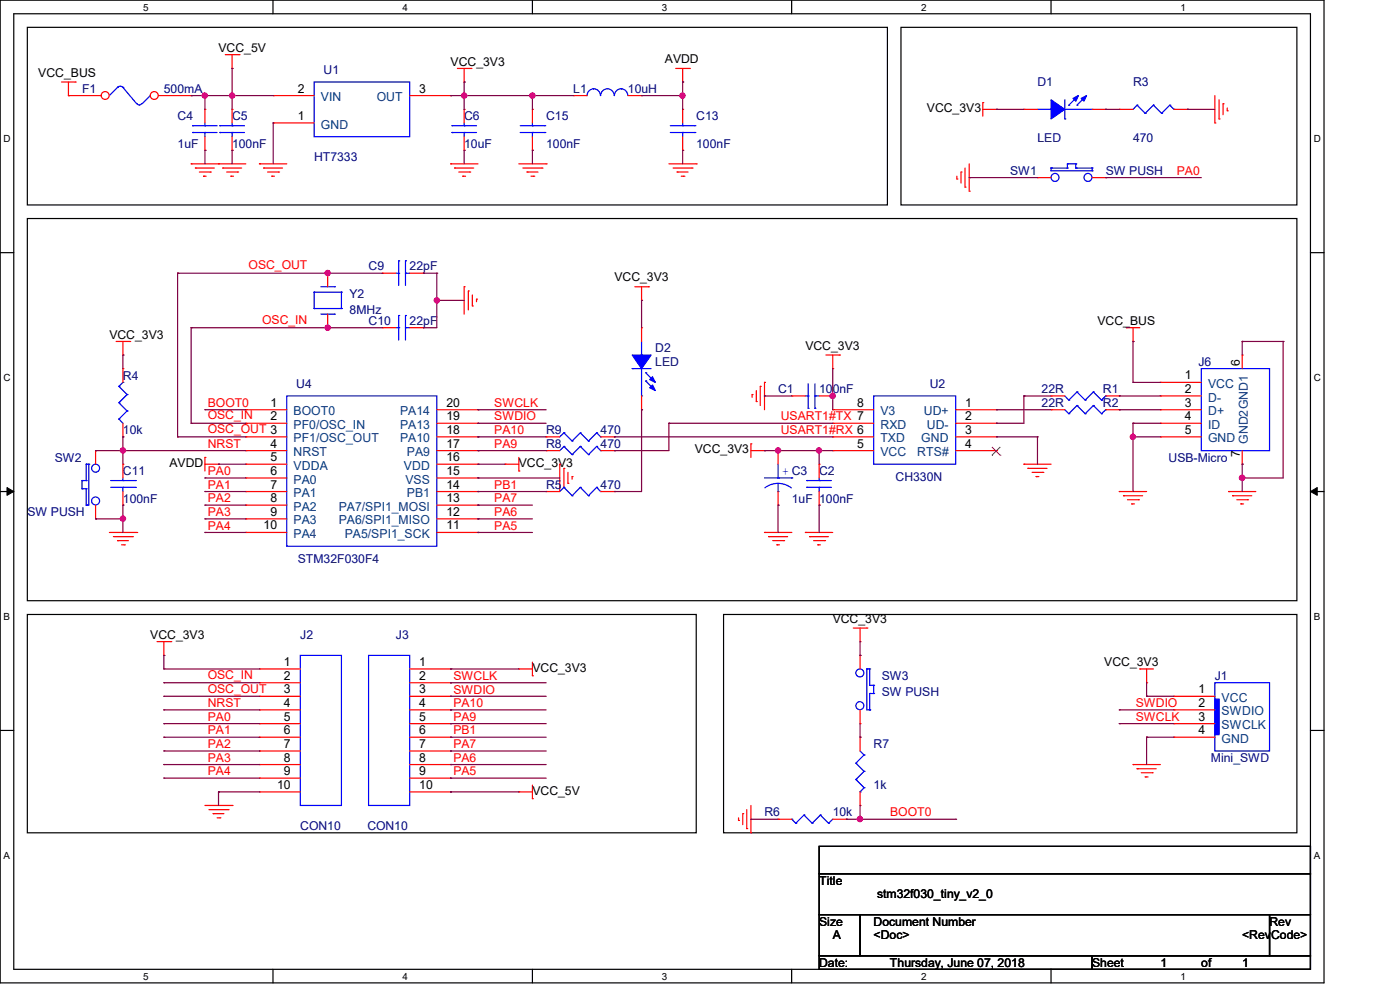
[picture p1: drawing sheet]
<svg xmlns="http://www.w3.org/2000/svg" width="297mm" height="210mm" viewBox="0 0 297 210" stroke-linecap="round" stroke-linejoin="round" font-family="sans-serif">
<path d="M0 0h280.9v208.5h-280.9zM2.9 2.9h275.1v202.7h-275.1z" fill="none" stroke="#000" stroke-width=".25"/>
<g fill="#fff">
<path d="M30.4 .3h1.1v2.4h-1.1z"/>
<path d="M30.4 205.9h1.1v2.3h-1.1z"/>
</g>
<path d="M57.9 0v2.9M57.9 205.6v2.9" fill="none" stroke="#000" stroke-width=".25"/>
<g fill="#fff">
<path d="M85.4 .3h1.1v2.4h-1.1z"/>
<path d="M85.4 205.9h1.1v2.3h-1.1z"/>
</g>
<path d="M112.9 0v2.9M112.9 205.6v2.9" fill="none" stroke="#000" stroke-width=".25"/>
<g fill="#fff">
<path d="M140.4 .3h1.2v2.4h-1.2z"/>
<path d="M140.4 205.9h1.2v2.3h-1.2z"/>
</g>
<path d="M167.9 0v2.9M167.9 205.6v2.9" fill="none" stroke="#000" stroke-width=".25"/>
<g fill="#fff">
<path d="M195.4 .3h1.2v2.4h-1.2z"/>
<path d="M195.4 205.9h1.2v2.3h-1.2z"/>
</g>
<path d="M223 0v2.9M223 205.6v2.9" fill="none" stroke="#000" stroke-width=".25"/>
<g fill="#fff">
<path d="M250.4 .3h1.2v2.4h-1.2z"/>
<path d="M250.4 205.9h1.2v2.3h-1.2z"/>
<path d="M.8 28.2h1.4v2.4h-1.4z"/>
<path d="M278.7 28.2h1.5v2.4h-1.5z"/>
<path d="M.8 78.9h1.4v2.3h-1.4z"/>
<path d="M278.7 78.9h1.5v2.3h-1.5z"/>
</g>
<path d="M0 53.6h2.9M278 53.6h2.9" fill="none" stroke="#000" stroke-width=".25"/>
<g fill="#fff">
<path d="M.8 129.6h1.3v2.3h-1.3z"/>
<path d="M278.7 129.6h1.4v2.3h-1.4z"/>
</g>
<path d="M0 104.3h2.9M278 104.3h2.9" fill="none" stroke="#000" stroke-width=".25"/>
<path d="M1.5 103.4l1.4 .9-1.4 .8zM278 104.3l1.4-.9v1.7z" fill="#000" stroke="#000" stroke-width=".21"/>
<g fill="#fff">
<path d="M.8 180.3h1.3v2.3h-1.3z"/>
<path d="M278.7 180.3h1.4v2.3h-1.4z"/>
</g>
<g fill="none" stroke="#000" stroke-width=".25">
<path d="M5.8 5.8h182.5v37.7h-182.5zM191.1 5.8h84v37.7h-84zM5.8 46.4h269.3v81h-269.3zM5.8 130.3h141.9v46.4h-141.9zM153.5 130.3h121.6v46.4h-121.6zM0 154.9h2.9M278 154.9h2.9M173.8 179.5h104.2v5.8h-104.2zM173.8 185.3h104.2v8.7h-104.2zM173.8 194h8.7v8.7h-8.7zM182.5 194h86.8v8.7h-86.8zM269.3 194h8.7v8.7h-8.7z"/>
<path d="M173.8 202.7h57.9v2.9h-57.9zM231.7 202.7h46.3v2.9h-46.3z"/>
</g>
<g fill="none" stroke="#f00" stroke-width=".25">
<path d="M13 17.4h3M14.5 17.4v2.9M16 17.4h.1M47.8 11.6h2.9M49.2 14.5h.1M49.2 11.6v2.9M50.7 11.6h.1M97 14.5h2.9M98.5 17.4h.1M98.5 14.5v2.9M99.9 14.5h.1M143.3 14.5h3"/>
<path d="M144.8 17.4h.1M144.8 14.5v2.9M146.3 14.5h.1M14.5 20.3h.1M40.6 34.8h.1M40.6 34.8h11.6M41.4 35.6h.1M41.4 35.6h4.1M42.3 36.5h2.3M43.2 37.4h.1M43.2 37.4h.5M43.5 23.2h.1"/>
<path d="M43.5 31.9h.1M43.5 23.2v2.9M43.5 29v2.9M44.6 36.5h.1M46.4 34.8h.1M47.2 35.6h.1M47.2 35.6h4.1M48.1 36.5h2.3M49 37.4h.1M49 37.4h.5M50.4 36.5h.1M55 34.8h.1"/>
<path d="M55 34.8h5.8M55.9 35.6h.1M55.9 35.6h4M56.8 36.5h2.3M57.7 37.4h.1M57.7 37.4h.5M59.1 36.5h.1M95.6 34.8h.1M95.6 34.8h5.8M96.4 35.6h.1M96.4 35.6h4.1M97.3 36.5h2.4"/>
<path d="M98.2 37.4h.1M98.2 37.4h.6M98.5 23.2h.1M98.5 31.9h.1M98.5 23.2v2.9M98.5 29v2.9M99.7 36.5h.1M110.1 34.8h5.8M110.9 35.6h4.1M111.8 36.5h.1M111.8 36.5h2.3M112.6 37.4h.6"/>
<path d="M113.2 37.4h.1M115 35.6h.1M115.9 34.8h.1M121.6 20.3h.1M121.6 20.3h2.9M133.2 20.3h2.9M136.1 20.3h.1M141.9 34.8h5.8M142.8 35.6h4M143.6 36.5h.1M143.6 36.5h2.4M144.5 37.4h.6"/>
<path d="M144.8 23.2h.1M144.8 31.9h.1M144.8 23.2v2.9M144.8 29v2.9M145.1 37.4h.1M146.8 35.6h.1M147.7 34.8h.1M203 38h.1M203 37.4v.6M203.9 36.5h.1M203.9 36.5v2.3M204.7 39.7h.1"/>
<path d="M204.7 35.6v4.1M205.6 34.8v5.8M208.5 21.8h.1M208.5 23.2h2.9M208.5 21.8v2.8M211.4 23.2h.1M217.2 23.2h.1M217.2 23.2h2.9M231.7 23.2h2.9M234.6 23.2h.1M237.4 23.2h.1M237.4 23.2h3"/>
<path d="M249 23.2h2.9M251.9 23.2h.1M257.7 26.1h.1M257.7 20.3v5.8M258.6 25.2h.1M258.6 21.2v4M259.5 22h.1M259.5 22v2.3M260.3 23.5h.1M260.3 22.9v.6M81.1 58h.1M81.1 58h2.9"/>
<path d="M86.9 58h2.9M89.8 58h.1M205.6 40.6h.1M24.6 72.4h2.9M26.1 75.3h.1M26.1 72.4v2.9M27.5 72.4h.1M81.1 69.5h.1M81.1 69.5h2.9M86.9 69.5h2.9M89.8 69.5h.1M98.5 60.8h.1"/>
<path d="M98.5 60.8v5.8M99.4 61.7h.1M99.4 61.7v4M100.2 64.9h.1M100.2 62.6v2.3M101.1 63.5h.1M101.1 63.5v.5M134.7 60.8h2.9M136.1 63.7h.1M136.1 60.8v2.9M137.6 60.8h.1M175.2 75.3h2.9"/>
<path d="M176.7 78.2h.1M176.7 75.3v2.9M178.1 75.3h.1M238.9 69.5h.1M238.9 69.5h2.9M240.4 72.4h.1M240.4 69.5v2.9M263.5 75.3h.1M263.5 75.3v2.9M20.3 95.6h.1M20.3 95.6v2.9M26.1 98.5h.1"/>
<path d="M26.1 98.5v2.9M43.5 97h.1M43.5 98.5h2.9M43.5 97v2.9M46.4 98.5h.1M107.1 98.5h.1M107.1 98.5h3M110.1 99.9h.1M110.1 97v2.9M115.9 95.6h.1M115.9 95.6h2.8M118.7 98.5h.1"/>
<path d="M118.7 98.5v5.8h-2.8M119.6 99.4h.1M119.6 99.4v4M127.4 95.6h2.9M130.3 95.6h.1M159.3 94.1h.1M159.3 94.1v2.9M159.3 95.6h2.9M159.6 83.7h.1M159.6 83.7v.6M160.4 85.2h.1M160.4 82.8v2.4"/>
<path d="M161.3 82h.1M161.3 82v4M162.2 81.1h.1M162.2 95.6h.1M162.2 81.1v5.8M165.1 95.6h.1M165.1 95.6v2.9M173.8 98.5h.1M173.8 98.5v2.9M176.7 95.6h.1M176.7 92.7h.1M176.7 89.8h.1"/>
<path d="M176.7 86.9h.1M176.7 95.6h8.6M176.7 86.9h8.6M176.7 92.7h8.6M176.7 89.8h8.6M202.7 95.6h8.7M202.7 86.9h8.7M202.7 92.7h8.7M202.7 89.8h8.7M211.4 86.9h.1M211.4 89.8h.1M211.4 92.7h.1"/>
<path d="M211.4 95.6h.1M217.2 98.5h.1M217.2 98.5h5.8M218.1 99.4h.1M218.1 99.4h4M223 86.9h.1M223 84h.1M223 86.9h2.9M223 84h2.9M234.6 86.9h2.8M234.6 84h2.8M237.4 86.9h.1"/>
<path d="M237.4 84h.1M246.2 81.1h.1M246.2 84h.1M246.2 86.9h.1M246.2 92.7h.1M246.2 89.8h.1M246.2 86.9h8.6M246.2 81.1h8.6M246.2 84h8.6M246.2 92.7h8.6M246.2 89.8h8.6M263.5 98.5h.1"/>
<path d="M263.5 95.6v2.9M20.3 110.1h.1M20.3 107.1v3M23.2 112.9h5.8M24 113.8h4.1M24.9 114.7h.1M24.9 114.7h2.4M25.8 115.6h.6M26.1 107.1h.1M26.1 104.3v2.8M26.4 115.6h.1M28.1 113.8h.1"/>
<path d="M29 112.9h.1M115.9 104.3h.1M120.5 102.5h.1M120.5 100.2v2.3M121.4 101.1h.1M121.4 101.1v.5M127.4 104.3h2.9M130.3 104.3h.1M162.2 112.9h.1M162.2 112.9h5.8M163.1 113.8h.1M163.1 113.8h4"/>
<path d="M163.9 114.7h2.3M164.8 115.6h.1M164.8 115.6h.6M165.1 107.1h.1M165.1 104.3v2.8M166.2 114.7h.1M170.9 112.9h.1M170.9 112.9h5.8M171.7 113.8h.1M171.7 113.8h4.1M172.6 114.7h2.3M173.5 115.6h.1"/>
<path d="M173.5 115.6h.5M173.8 107.1h.1M173.8 104.3v2.8M174.9 114.7h.1M218.9 100.2h2.3M219.8 101.1h.1M219.8 101.1h.6M221.2 100.2h.1M237.4 104.3h.1M237.4 104.3h5.8M238.3 105.2h.1M238.3 105.2h4.1"/>
<path d="M239.2 106h2.3M240.1 106.9h.1M240.1 106.9h.6M241.5 106h.1M260.6 104.3h.1M260.6 104.3h5.8M261.5 105.2h.1M261.5 105.2h4.1M262.4 106h2.3M263.2 106.9h.1M263.2 106.9h.6M264.7 106h.1"/>
<path d="M33.3 136.1h2.9M34.8 139h.1M34.8 136.1v2.9M36.2 136.1h.1M181 133.2h2.9M182.5 136.1h.1M182.5 139h.1M182.5 133.2v2.9M182.5 139v2.9M183.9 133.2h.1M110.1 141.9h.1M110.1 141.9h2.8"/>
<path d="M112.9 143.3h.1M112.9 140.5v2.8M182.5 153.5h.1M182.5 156.4h.1M182.5 150.6v2.9M182.5 156.4v2.9M241.8 141.9h.1M241.8 141.9h2.9M243.2 144.8h.1M243.2 141.9v2.9M43.5 170.9h5.7M44.3 171.7h4.1"/>
<path d="M45.2 172.6h.1M45.2 172.6h2.3M46.1 173.5h.6M46.7 173.5h.1M48.4 171.7h.1M49.2 170.9h.1M110.1 168h.1M110.1 168h2.8M112.9 169.4h.1M112.9 166.5v2.9M156.7 174h.1M156.7 173.5v.5"/>
<path d="M157.6 172.6h.1M157.6 172.6v2.3M158.4 175.8h.1M158.4 171.7v4.1M159.3 176.7h.1M159.3 170.9v5.8M165.1 173.8h.1M165.1 173.8h2.9M176.7 173.8h2.8M179.5 173.8h.1M182.5 170.9h.1M182.5 168v2.9"/>
<path d="M240.4 162.2h.1M240.4 162.2h5.8M241.2 163.1h.1M241.2 163.1h4.1M242.1 163.9h2.3M243 164.8h.1M243 164.8h.5M244.4 163.9h.1"/>
</g>
<g fill="none" stroke="#00f" stroke-width=".25">
<path d="M24.9 18.5a.84 .84 0 0 1 1.2 0M24.9 18.5h.1M24.9 18.5l-1.7 1.8M26.1 18.5h.1M26.1 18.5l2.9 3.5M30 22l-.5 .3-.4-.3M31.9 20.3h.1M31.9 20.3l-1.8 1.7M40.9 28.1h.1M40.9 26.7h.1M40.9 28.1h5.2M40.9 26.7h5.2"/>
<path d="M43.5 26.7h.1M43.5 28.1h.1M43.5 26.1v.6M43.5 28.1v.9M95.9 28.1h.1M95.9 26.7h.1M95.9 28.1h5.2M95.9 26.7h5.2M98.5 26.7h.1M98.5 28.1h.1M98.5 26.1v.6M98.5 28.1v.9"/>
<path d="M124.5 20.3a1.43 1.43 0 0 1 1.5-1.5 1.43 1.43 0 0 1 1.4 1.5M127.4 20.3a1.44 1.44 0 0 1 1.5-1.5 1.44 1.44 0 0 1 1.4 1.5M130.3 20.3a1.43 1.43 0 0 1 1.5-1.5 1.43 1.43 0 0 1 1.4 1.5M142.2 28.1h5.2M142.2 26.7h5.2M144.8 26.7h.1M144.8 28.1h.1M144.8 26.1v.6M144.8 28.1v.9M147.4 28.1h.1M147.4 26.7h.1M220.1 23.2h2.9"/>
<path d="M223 23.2h.1M225.9 25.2h.1M225.9 21.2v4M225.9 23.2h5.8M226.7 22.3h.1M228.5 22.3h.1M228.5 20.6l-1.8 1.7M230.2 20.6l-1.7 1.7M231.7 23.2h.1M241.2 22.3h.1M241.2 22.3l-.8 .9M241.2 22.3l1.8 1.7"/>
<path d="M243 24h.1M244.7 22.3h.1M244.7 22.3l-1.7 1.7M244.7 22.3l1.7 1.7M246.4 24h.1M248.2 22.3h.1M248.2 22.3l-1.8 1.7M248.2 22.3l.8 .9M249 23.2h.1M84 58h.6M84.6 58h.1M84.6 55.3h.1"/>
<path d="M84.6 55.3v5.2M86 55.3h.1M86 58h.1M86 55.3v5.2M86 58h.9M84 69.5h.6M84.6 69.5h.1M84.6 66.9h.1M84.6 66.9v5.2M86 66.9h.1M86 69.5h.1M86 69.5h.9"/>
<path d="M86 66.9v5.2M254.8 78.2h14.5v17.4h-14.5zM18.3 98.5h.1M18.3 98.5h.5M18.3 98.5v3.4M18.8 98.5h.1M18.8 98.5v8.6h-.5M119.6 94.7h.1M119.6 94.7l-.9 .9M119.6 94.7l1.8 1.7M121.4 96.4h.1M123.1 94.7h.1"/>
<path d="M123.1 94.7l-1.7 1.7M123.1 94.7l1.7 1.7M124.8 96.4h.1M126.6 94.7h.1M126.6 94.7l-1.8 1.7M126.6 94.7l.8 .9M127.4 95.6h.1M165.1 98.5v2.9M185.3 84h17.4v14.5h-17.4zM225.9 86.9l.8 .9M225.9 84l.8 .9M226.7 87.8h.1"/>
<path d="M226.7 84.9h.1M228.5 86h.1M228.5 83.1h.1M228.5 86l-1.8 1.8M228.5 86l1.7 1.8M228.5 83.1l-1.8 1.8M228.5 83.1l1.7 1.8M230.2 87.8h.1M230.2 84.9h.1M231.9 86h.1M231.9 83.1h.1M231.9 86l-1.7 1.8"/>
<path d="M231.9 86l1.8 1.8M231.9 83.1l-1.7 1.8M231.9 83.1l1.8 1.8M233.7 87.8h.1M233.7 84.9h.1M234.6 86.9h.1M234.6 84h.1M234.6 86.9l-.9 .9M234.6 84l-.9 .9M17.4 101.9h.1M17.4 103.7h.1M17.4 101.9h.9"/>
<path d="M17.4 101.9v1.8M17.4 103.7h.9M18.3 101.9h.1M18.3 103.7h.1M18.3 107.1h.1M18.3 103.7v3.4M23.5 101.9h5.2M23.5 103.4h5.2M26.1 101.9h.1M26.1 103.4h.1M26.1 101.4v.5M26.1 103.4v.9"/>
<path d="M28.7 103.4h.1M28.7 101.9h.1M119.6 103.4h.1M119.6 103.4l-.9 .9M119.6 103.4l1.8 1.8M121.4 105.2h.1M123.1 103.4h.1M123.1 103.4l-1.7 1.8M123.1 103.4l1.7 1.8M124.8 105.2h.1M126.6 103.4h.1M126.6 103.4l-1.8 1.8"/>
<path d="M126.6 103.4l.8 .9M127.4 104.3h.1M162.2 101.4h5.8M165.1 104.3h.1M165.1 101.4h.1M165.1 102.5l1.5 .3 1.3 .7M165.1 102.5l-1.5 .3-1.3 .7M165.1 102.5v1.8M168 101.4h.1M171.2 103.4h.1M171.2 101.9h.1M171.2 101.9h5.2"/>
<path d="M171.2 103.4h5.2M173.8 101.9h.1M173.8 103.4h.1M173.8 101.4v.5M173.8 103.4v.9M182.5 159.3l.8 .8M183.9 141.9h.1M183.9 141.9v8.7h.6M183.9 141.9h.6M184.5 141.9h.1M184.5 145.4h.1M184.5 147.1h.1"/>
<path d="M184.5 150.6h.1M184.5 141.9v3.5M184.5 147.1v3.5M184.5 145.4h.8M184.5 147.1h.8M185.3 145.4h.1M185.3 147.1h.1M185.3 145.4v1.7M168 173.8h.1M168 173.8l.8 .8M168.8 174.6h.1M170.6 172.9h.1"/>
<path d="M170.6 172.9l-1.8 1.7M170.6 172.9l1.7 1.7M172.3 174.6h.1M174 172.9h.1M174 172.9l-1.7 1.7M174 172.9l1.8 1.7M175.8 174.6h.1M176.7 173.8l-.9 .8M181.6 161.9h.1M181.6 165.4h.1M181.6 161.9l1.7 1.7M181.6 165.4l1.7 1.7"/>
<path d="M182.5 168h.1M183.3 160.1h.1M183.3 163.6h.1M183.3 167.1h.1M183.3 160.1l-1.7 1.8M183.3 163.6l-1.7 1.8M183.3 167.1l-.8 .9"/>
<circle cx="20.3" cy="99.3" r=".85"/>
<circle cx="20.3" cy="106.3" r=".85"/>
<circle cx="182.4" cy="142.7" r=".85"/>
<circle cx="182.4" cy="149.7" r=".85"/>
</g>
<g fill="#00f" stroke="#00f" stroke-width=".25">
<path d="M223 21.2l2.9 2-2.9 2z" fill-rule="evenodd"/>
<path d="M229.4 20.9l1.1-.6-.5 1.2z" fill-rule="evenodd"/>
<path d="M227.6 20.9l1.2-.6-.6 1.2z" fill-rule="evenodd"/>
</g>
<path d="M210.4 96.6h.1M210.4 94.8l1.8 1.8M212.2 96.6h.1M212.2 94.8l-1.8 1.8" fill="none" stroke="#804000" stroke-width=".21"/>
<circle cx="22.3" cy="20.3" r=".84" fill="#fff" stroke="#f00" stroke-width=".25"/>
<path d="M14.5 20.3h.1M14.5 20.3h7" fill="none" stroke="#f00" stroke-width=".25"/>
<circle cx="32.7" cy="20.3" r=".84" fill="#fff" stroke="#f00" stroke-width=".25"/>
<g fill="none" stroke="#f00" stroke-width=".25">
<path d="M33.6 20.3h7M40.6 20.3h.1M49.2 23.2h.1M49.2 31.9h.1M49.2 23.2v2.9M49.2 29v2.9M58 26.1h.1M58 20.3h.1M58 20.3h8.6M58 26.1h8.6M86.9 20.3h8.7M95.6 20.3h.1"/>
<path d="M112.9 23.2h.1M112.9 31.9h.1M112.9 23.2v2.9M112.9 29v2.9M220.1 37.7h.1M220.1 37.7h2.9M231.7 37.7h2.9M234.6 37.7h.1M69.5 58h.1M69.5 58v2.8M26.1 78.2h.1M26.1 78.2v2.9"/>
<path d="M69.5 69.5h.1M69.5 66.6v2.9M136.1 69.5h.1M136.1 69.5v2.9M26.1 92.7h.1M26.1 89.8v2.9M52.2 86.9h.1M52.2 89.8h.1M52.2 92.7h.1M52.2 95.6h.1M52.2 98.5h.1M52.2 92.7h8.6"/>
<path d="M52.2 86.9h8.6M52.2 89.8h8.6M52.2 95.6h8.6M52.2 98.5h8.6M92.7 92.7h8.7M92.7 86.9h8.7M92.7 89.8h8.7M92.7 95.6h8.7M92.7 98.5h8.7M101.4 86.9h.1M101.4 89.8h.1M101.4 92.7h.1"/>
<path d="M101.4 95.6h.1M101.4 98.5h.1M115.9 92.7h.1M115.9 92.7h2.8M127.4 92.7h2.9M130.3 92.7h.1M136.1 86.9h.1M136.1 84v2.9M168 84h.1M168 84h2.9M173.8 84h2.9M176.7 84h.1"/>
<path d="M52.2 101.4h.1M52.2 104.3h.1M52.2 107.1h.1M52.2 110.1h.1M52.2 112.9h.1M52.2 101.4h8.6M52.2 104.3h8.6M52.2 107.1h8.6M52.2 110.1h8.6M52.2 112.9h8.6M92.7 101.4h8.7M92.7 104.3h8.7"/>
<path d="M92.7 107.1h8.7M92.7 110.1h8.7M92.7 112.9h8.7M101.4 101.4h.1M101.4 104.3h.1M101.4 107.1h.1M101.4 110.1h.1M101.4 112.9h.1M55 141.9h.1M55 144.8h.1M55 147.7h.1M55 150.6h.1"/>
<path d="M55 153.5h.1M55 156.4h.1M55 159.3h.1M55 141.9h8.7M55 144.8h8.7M55 147.7h8.7M55 150.6h8.7M55 153.5h8.7M55 156.4h8.7M55 159.3h8.7M86.9 141.9h8.7M86.9 144.8h8.7"/>
<path d="M86.9 147.7h8.7M86.9 150.6h8.7M86.9 153.5h8.7M86.9 156.4h8.7M86.9 159.3h8.7M95.6 141.9h.1M95.6 144.8h.1M95.6 147.7h.1M95.6 150.6h.1M95.6 153.5h.1M95.6 156.4h.1M95.6 159.3h.1"/>
<path d="M249 147.7h.1M249 150.6h.1M249 153.5h.1M249 156.4h.1M249 147.7h8.7M249 150.6h8.7M249 153.5h8.7M249 156.4h8.7M55 162.2h.1M55 165.1h.1M55 168h.1M55 162.2h8.7"/>
<path d="M55 165.1h8.7M55 168h8.7M86.9 162.2h8.7M86.9 165.1h8.7M86.9 168h8.7M95.6 162.2h.1M95.6 165.1h.1M95.6 168h.1"/>
</g>
<g fill="none" stroke="#00f" stroke-width=".25">
<path d="M66.6 17.4h20.3v11.6h-20.3zM46.7 28.1h.1M46.7 26.7h.1M46.7 28.1h5.2M46.7 26.7h5.2M49.2 26.7h.1M49.2 28.1h.1M49.2 26.1v.6M49.2 28.1v.9M110.4 28.1h5.2M110.4 26.7h5.2M112.9 26.7h.1"/>
<path d="M112.9 28.1h.1M112.9 26.1v.6M112.9 28.1v.9M115.6 28.1h.1M115.6 26.7h.1M223 35.6h.1M223 35.6v.6h8.7M223 35.6h3.4M226.4 34.8h.1M226.4 35.6h.1M226.4 34.8h1.8M226.4 34.8v.8"/>
<path d="M228.2 35.6h.1M228.2 34.8h.1M228.2 35.6h3.5M228.2 34.8v.8M231.7 36.2h.1M231.7 35.6h.1M231.7 35.6v.6M66.6 62h.1M66.6 65.4h.1M66.6 65.4h5.8M66.6 62h5.8M66.6 62v3.4"/>
<path d="M68.1 66.6h2.9M68.1 60.8h2.9M71 66.6h.1M71 60.8h.1M72.4 65.4h.1M72.4 62h.1M72.4 62v3.4M134.1 78.2h.1M134.1 78.2h4M136.1 75.3h.1M136.1 72.4v2.9M136.1 78.2v5.8"/>
<path d="M137 79.1h.1M137 79.1l1.7 1.7M25.2 88.9h.1M25.2 85.4h.1M25.2 82h.1M25.2 88.9l.9 .9M25.2 85.4l1.8 1.8M25.2 82l1.8 1.7M26.1 81.1h.1M26.1 81.1l-.9 .9M27 87.2h.1M27 83.7h.1"/>
<path d="M27 87.2l-1.8 1.7M27 83.7l-1.8 1.7M60.8 84h31.9v31.9h-31.9zM119.6 91.8h.1M119.6 91.8l-.9 .9M119.6 91.8l1.8 1.8M121.4 93.6h.1M123.1 91.8h.1M123.1 91.8l-1.7 1.8M123.1 91.8l1.7 1.8M124.8 93.6h.1M126.6 91.8h.1"/>
<path d="M126.6 91.8l-1.8 1.8M126.6 91.8l.8 .9M127.4 92.7h.1M136.1 84h.1M137 80.8h.1M137 80.8l1.7 1.7M170.9 84h.5M171.4 84h.1M171.4 86.6h.1M171.4 81.4v5.2M172.9 86.6h.1M172.9 84h.1"/>
<path d="M172.9 84h.9M172.9 81.4v5.2M63.7 139h8.7v31.9h-8.7zM78.2 139h8.7v31.9h-8.7zM257.7 144.8h11.6v14.5h-11.6z"/>
<circle cx="223.8" cy="37.6" r=".85"/>
<circle cx="230.8" cy="37.6" r=".85"/>
</g>
<g fill="#00f" stroke="#00f" stroke-width=".25">
<path d="M134.1 75.3h4l-2 2.9z" fill-rule="evenodd"/>
<path d="M138.4 81.7l.6 1.1-1.2-.5z" fill-rule="evenodd"/>
<path d="M137.8 80.5l.6-.6 .6 1.2z" fill-rule="evenodd"/>
<path d="M257.7 148.3h.9v7.5h-.9z" fill-rule="evenodd"/>
</g>
<g fill="none" stroke="#800040" stroke-width=".25">
<path d="M49.2 14.5h.1M49.2 14.5v8.7M98.5 17.4h.1M98.5 17.4v5.8M144.8 17.4h.1M144.8 17.4v5.8M40.6 20.3h.1M40.6 20.3h17.4M43.5 20.3h.1M43.5 31.9h.1M43.5 20.3v2.9M43.5 31.9v2.9"/>
<path d="M49.2 20.3h.1M49.2 31.9h.1M49.2 31.9v2.9M58 26.1h.1M58 26.1v8.7M95.6 20.3h.1M95.6 20.3h26M98.5 20.3h.1M98.5 31.9h.1M98.5 31.9v2.9M112.9 31.9h.1M112.9 20.3h.1"/>
<path d="M112.9 20.3v2.9M112.9 31.9v2.9M136.1 20.3h.1M136.1 20.3h8.7M144.8 31.9h.1M144.8 20.3h.1M144.8 31.9v2.9M205.6 37.7h.1M205.6 37.7h14.5M211.4 23.2h.1M211.4 23.2h5.8M234.6 37.7h.1"/>
<path d="M234.6 23.2h.1M234.6 37.7h20.2M234.6 23.2h2.8M251.9 23.2h.1M251.9 23.2h5.8M37.7 58h.1M37.7 58h43.4M37.7 58v34.7M69.5 58h.1M89.8 58h.1M89.8 58h2.9M92.7 58h.1"/>
<path d="M92.7 58v11.5h-2.9M26.1 75.3h.1M26.1 75.3v2.9M40.6 69.5h.1M40.6 69.5h40.5M40.6 69.5v20.3M69.5 69.5h.1M89.8 69.5h.1M92.7 63.7h.1M92.7 63.7h5.8M136.1 63.7h.1M136.1 63.7v5.8"/>
<path d="M176.7 78.2v8.7M240.4 72.4h.1M240.4 72.4v8.7M263.5 72.4h.1M263.5 72.4v2.9M263.5 72.4h8.7M272.2 72.4h.1M272.2 72.4v29h-8.7M20.3 95.6h.1M20.3 95.6h31.9M26.1 95.6h.1M26.1 92.7h.1"/>
<path d="M26.1 92.7v5.8M37.7 92.7h.1M37.7 92.7h14.5M40.6 89.8h.1M40.6 89.8h11.6M43.5 86.9h.1M43.5 86.9h8.7M46.4 98.5h.1M46.4 98.5h5.8M101.4 98.5h.1M101.4 86.9h.1M101.4 89.8h.1"/>
<path d="M101.4 92.7h.1M101.4 95.6h.1M101.4 95.6h14.5M101.4 98.5h5.7M101.4 86.9h14.5M101.4 89.8h14.5M101.4 92.7h14.5M130.3 95.6h.1M130.3 92.7h.1M130.3 92.7h46.4M136.1 86.9h.1M136.1 86.9v17.4h-5.8"/>
<path d="M141.9 89.8h.1M141.9 89.8v5.8h-11.6M141.9 89.8h34.8M162.2 84h.1M162.2 95.6h.1M162.2 95.6h14.5M162.2 84h5.8M165.1 95.6h.1M173.8 95.6h.1M173.8 95.6v2.9M176.7 84h.1M211.4 86.9h.1"/>
<path d="M211.4 89.8h.1M211.4 92.7h.1M211.4 86.9h11.6M211.4 92.7h8.7M217.2 84h.1M217.2 84v5.8h-5.8M217.2 84h5.8M220.1 92.7h.1M220.1 92.7v5.8M237.4 86.9h.1M237.4 84h.1M237.4 86.9h8.8"/>
<path d="M237.4 84h8.8M240.4 81.1h.1M240.4 89.8h.1M240.4 92.7h.1M240.4 89.8h5.8M240.4 92.7h5.8M240.4 89.8v14.5M240.4 81.1h5.8M263.5 98.5h.1M263.5 98.5v5.8M20.3 110.1h.1M20.3 110.1h5.8"/>
<path d="M26.1 107.1h.1M26.1 110.1h.1M26.1 107.1v5.8M43.5 112.9h.1M43.5 107.1h.1M43.5 110.1h.1M43.5 104.3h.1M43.5 101.4h.1M43.5 112.9h8.7M43.5 107.1h8.7M43.5 110.1h8.7M43.5 104.3h8.7"/>
<path d="M43.5 101.4h8.7M101.4 101.4h.1M101.4 104.3h.1M101.4 107.1h.1M101.4 110.1h.1M101.4 112.9h.1M101.4 112.9h11.5M101.4 107.1h11.5M101.4 110.1h11.5M101.4 104.3h14.5M101.4 101.4h17.3M130.3 104.3h.1"/>
<path d="M165.1 107.1h.1M165.1 107.1v5.8M173.8 107.1h.1M173.8 107.1v5.8M263.5 101.4h.1M34.8 139h.1M34.8 139v2.9M182.5 139h.1M182.5 136.1v2.9M34.8 141.9h.1M34.8 144.8h.1M34.8 147.7h.1"/>
<path d="M34.8 150.6h.1M34.8 153.5h.1M34.8 156.4h.1M34.8 159.3h.1M34.8 147.7h20.2M34.8 150.6h20.2M34.8 153.5h20.2M34.8 156.4h20.2M34.8 141.9h20.2M34.8 144.8h20.2M34.8 159.3h20.2M95.6 144.8h.1"/>
<path d="M95.6 147.7h.1M95.6 150.6h.1M95.6 153.5h.1M95.6 156.4h.1M95.6 159.3h.1M95.6 141.9h.1M95.6 147.7h20.3M95.6 150.6h20.3M95.6 153.5h20.3M95.6 156.4h20.3M95.6 141.9h14.5M95.6 144.8h20.3"/>
<path d="M95.6 159.3h20.3M182.5 156.4h.1M182.5 153.5v2.9M237.4 150.6h.1M237.4 153.5h.1M237.4 150.6h11.6M237.4 153.5h11.6M243.2 147.7h.1M243.2 156.4h.1M243.2 144.8v2.9M243.2 156.4v5.8M243.2 147.7h5.8"/>
<path d="M243.2 156.4h5.8M34.8 162.2h.1M34.8 165.1h.1M34.8 162.2h20.2M34.8 165.1h20.2M46.4 168h.1M46.4 168h8.6M46.4 168v2.9M95.6 168h.1M95.6 162.2h.1M95.6 165.1h.1M95.6 162.2h20.3"/>
<path d="M95.6 165.1h20.3M95.6 168h14.5M159.3 173.8h.1M159.3 173.8h5.8M179.5 173.8h.1M179.5 173.8h23.2M182.5 173.8h.1M182.5 170.9v2.9M202.7 173.8h.1"/>
</g>
<g fill="#f0f" stroke="#f0f" stroke-width=".25">
<circle cx="26.1" cy="95.5" r=".55"/>
<circle cx="26.1" cy="110" r=".55"/>
<circle cx="69.5" cy="57.9" r=".55"/>
<circle cx="69.5" cy="69.5" r=".55"/>
<circle cx="92.7" cy="63.7" r=".55"/>
<circle cx="240.3" cy="92.7" r=".55"/>
<circle cx="263.5" cy="101.3" r=".56"/>
<circle cx="182.4" cy="173.7" r=".55"/>
<circle cx="173.7" cy="95.5" r=".55"/>
<circle cx="165.1" cy="95.5" r=".55"/>
<circle cx="49.2" cy="20.3" r=".55"/>
<circle cx="43.4" cy="20.3" r=".55"/>
<circle cx="144.8" cy="20.3" r=".55"/>
<circle cx="98.5" cy="20.3" r=".55"/>
<circle cx="112.9" cy="20.3" r=".55"/>
<circle cx="176.6" cy="84" r=".56"/>
</g>
<g font-size="2.6">
<text x="46.4" y="11">VCC_5V</text>
<text x="8.1" y="16.3">VCC_BUS</text>
<text x="95.6" y="13.9">VCC_3V3</text>
<text x="141.1" y="13.4">AVDD</text>
<text x="63.2" y="19.6">2</text>
<text x="88.9" y="19.6">3</text>
<text x="196.6" y="23.8">VCC_3V3</text>
<text x="63.2" y="25.4">1</text>
<text x="130.3" y="59.7">VCC_3V3</text>
<text x="23.2" y="71.8">VCC_3V3</text>
<text x="232.8" y="69">VCC_BUS</text>
<text x="170.9" y="74.2">VCC_3V3</text>
<text x="263.1" y="77.6" transform="rotate(-90 263.1 77.6)">6</text>
<text x="251.4" y="80.5">1</text>
<text x="251.4" y="83.4">2</text>
<text x="57.4" y="86.3">1</text>
<text x="57.4" y="89.2">2</text>
<text x="94.7" y="86.3">20</text>
<text x="94.7" y="89.2">19</text>
<text x="181.9" y="86.3">8</text>
<text x="204.8" y="86.3">1</text>
<text x="204.8" y="89.2">2</text>
<text x="251.4" y="86.3">3</text>
<text x="251.4" y="89.2">4</text>
<text x="57.4" y="95">4</text>
<text x="94.7" y="92">18</text>
<text x="94.7" y="95">17</text>
<text x="181.9" y="95">5</text>
<text x="204.8" y="92">3</text>
<text x="204.8" y="95">4</text>
<text x="251.4" y="92">5</text>
<text x="35.9" y="99.1">AVDD</text>
<text x="57.4" y="97.8">5</text>
<text x="57.4" y="100.8">6</text>
<text x="94.7" y="97.8">16</text>
<text x="94.7" y="100.8">15</text>
<text x="110.1" y="99.1">VCC_3V3</text>
<text x="147.4" y="96.2">VCC_3V3</text>
<text x="263.1" y="97" transform="rotate(-90 263.1 97)">7</text>
<text x="57.4" y="103.6">7</text>
<text x="57.4" y="106.5">8</text>
<text x="94.7" y="103.6">14</text>
<text x="94.7" y="106.5">13</text>
<text x="55.9" y="112.3">10</text>
<text x="57.4" y="109.4">9</text>
<text x="94.7" y="109.4">12</text>
<text x="94.7" y="112.3">11</text>
<text x="31.9" y="135.6">VCC_3V3</text>
<text x="176.7" y="132.1">VCC_3V3</text>
<text x="60.2" y="141.3">1</text>
<text x="88.9" y="141.3">1</text>
<text x="112.9" y="142.5">VCC_3V3</text>
<text x="234.3" y="141.4">VCC_3V3</text>
<text x="60.2" y="144.2">2</text>
<text x="60.2" y="147.1">3</text>
<text x="60.2" y="149.9">4</text>
<text x="88.9" y="144.2">2</text>
<text x="88.9" y="147.1">3</text>
<text x="88.9" y="149.9">4</text>
<text x="254.2" y="147.1">1</text>
<text x="254.2" y="149.9">2</text>
<text x="60.2" y="152.9">5</text>
<text x="60.2" y="155.7">6</text>
<text x="88.9" y="152.9">5</text>
<text x="88.9" y="155.7">6</text>
<text x="254.2" y="152.9">3</text>
<text x="254.2" y="155.7">4</text>
<text x="60.2" y="158.7">7</text>
<text x="60.2" y="161.5">8</text>
<text x="88.9" y="158.7">7</text>
<text x="88.9" y="161.5">8</text>
<text x="58.8" y="167.3">10</text>
<text x="60.2" y="164.4">9</text>
<text x="88.9" y="164.4">9</text>
<text x="88.9" y="167.3">10</text>
<text x="112.9" y="168.6">VCC_5V</text>
<text x="173.8" y="187.7">Title</text>
<text x="186.1" y="190.6">stm32f030_tiny_v2_0</text>
<text x="173.8" y="196.3">Size</text>
<text x="185.3" y="196.3">Document Number</text>
<text x="269.3" y="196.3">Rev</text>
<text x="176.7" y="199.3">A</text>
<text x="185.3" y="199.3">&lt;Doc&gt;</text>
<text x="263.5" y="199.3">&lt;RevCode&gt;</text>
<text x="173.8" y="205.1">Date:</text>
<text x="188.8" y="205.1">Thursday, June 07, 2018</text>
<text x="231.7" y="205.1">Sheet</text>
<text x="246.2" y="205.1">1</text>
<text x="254.8" y="205.1">of</text>
<text x="263.5" y="205.1">1</text>
</g>
<g font-size="2.6" fill="#000080">
<text x="68.7" y="15.7">U1</text>
<text x="17.4" y="19.7">F1</text>
<text x="34.8" y="19.7">500mA</text>
<text x="121.6" y="19.7">L1</text>
<text x="133.2" y="19.7">10uH</text>
<text x="220.1" y="18.3">D1</text>
<text x="240.4" y="18.3">R3</text>
<text x="37.7" y="25.5">C4</text>
<text x="49.2" y="25.5">C5</text>
<text x="98.5" y="25.5">C6</text>
<text x="115.9" y="25.5">C15</text>
<text x="147.7" y="25.5">C13</text>
<text x="37.7" y="31.3">1uF</text>
<text x="49.2" y="31.3">100nF</text>
<text x="66.6" y="34.2">HT7333</text>
<text x="98.5" y="31.3">10uF</text>
<text x="115.9" y="31.3">100nF</text>
<text x="147.7" y="31.3">100nF</text>
<text x="220.1" y="30.1">LED</text>
<text x="240.4" y="30.1">470</text>
<text x="214.3" y="37.1">SW1</text>
<text x="234.6" y="37.1">SW PUSH</text>
<text x="78.2" y="57.4">C9</text>
<text x="86.9" y="57.4">22pF</text>
<text x="74.2" y="63.2">Y2</text>
<text x="74.2" y="66.6">8MHz</text>
<text x="78.2" y="69">C10</text>
<text x="86.9" y="69">22pF</text>
<text x="139" y="74.8">D2</text>
<text x="139" y="77.6">LED</text>
<text x="254.2" y="77.6">J6</text>
<text x="26.1" y="80.5">R4</text>
<text x="62.9" y="82.3">U4</text>
<text x="165.1" y="83.4">C1</text>
<text x="173.8" y="83.4">100nF</text>
<text x="197.2" y="82.3">U2</text>
<text x="221" y="83.4">22R</text>
<text x="234" y="83.4">R1</text>
<text x="221" y="86.3">22R</text>
<text x="234" y="86.3">R2</text>
<text x="26.1" y="92.1">10k</text>
<text x="115.9" y="95">R8</text>
<text x="115.9" y="92.1">R9</text>
<text x="127.4" y="95">470</text>
<text x="127.4" y="92.1">470</text>
<text x="11.6" y="97.9">SW2</text>
<text x="26.1" y="100.8">C11</text>
<text x="173.8" y="100.8">C2</text>
<text x="190" y="102">CH330N</text>
<text x="247.9" y="97.9">USB-Micro</text>
<text x="26.1" y="106.6">100nF</text>
<text x="115.9" y="103.7">R5</text>
<text x="127.4" y="103.7">470</text>
<text x="168" y="106.6">1uF 100nF</text>
<text x="5.8" y="109.5">SW PUSH</text>
<text x="63.2" y="119.3">STM32F030F4</text>
<text x="63.7" y="135.6">J2</text>
<text x="84" y="135.6">J3</text>
<text x="187.1" y="144.2">SW3</text>
<text x="187.1" y="147.7">SW PUSH</text>
<text x="257.7" y="144.2">J1</text>
<text x="185.3" y="158.7">R7</text>
<text x="256.9" y="161.6">Mini_SWD</text>
<text x="185.3" y="167.4">1k</text>
<text x="162.2" y="173.2">R6</text>
<text x="176.7" y="173.2">10k</text>
<text x="63.7" y="176.1">CON10</text>
<text x="77.9" y="176.1">CON10</text>
</g>
<g font-size="2.6" fill="#004080">
<text x="68.1" y="21.5">VIN</text>
<text x="79.9" y="21.5">OUT</text>
<text x="68.1" y="27.3">GND</text>
<text x="256.3" y="82.3">VCC</text>
<text x="62.3" y="88.1">BOOT0</text>
<text x="84.9" y="88.1">PA14</text>
<text x="186.8" y="88.1">V3</text>
<text x="196" y="88.1">UD+</text>
<text x="256.3" y="85.2">D-</text>
<text x="256.3" y="88.1">D+</text>
<text x="62.3" y="91">PF0/OSC_IN</text>
<text x="62.3" y="93.9">PF1/OSC_OUT</text>
<text x="84.9" y="91">PA13</text>
<text x="84.9" y="93.9">PA10</text>
<text x="186.8" y="93.9">TXD</text>
<text x="186.8" y="91">RXD</text>
<text x="195.4" y="93.9">GND</text>
<text x="196.6" y="91">UD-</text>
<text x="256.3" y="93.9">GND</text>
<text x="256.3" y="91">ID</text>
<text x="264.7" y="94.1" transform="rotate(-90 264.7 94.1)">GND2GND1</text>
<text x="62.3" y="96.8">NRST</text>
<text x="62.3" y="99.7">VDDA</text>
<text x="85.7" y="99.7">VDD</text>
<text x="86.3" y="96.8">PA9</text>
<text x="186.8" y="96.8">VCC</text>
<text x="194.6" y="96.8">RTS#</text>
<text x="62.3" y="102.6">PA0</text>
<text x="62.3" y="105.5">PA1</text>
<text x="86" y="102.6">VSS</text>
<text x="86.3" y="105.5">PB1</text>
<text x="62.3" y="108.3">PA2</text>
<text x="62.3" y="111.3">PA3</text>
<text x="71.9" y="108.3">PA7/SPI1_MOSI</text>
<text x="71.9" y="111.3">PA6/SPI1_MISO</text>
<text x="62.3" y="114.1">PA4</text>
<text x="73.2" y="114.1">PA5/SPI1_SCK</text>
<text x="259.2" y="148.9">VCC</text>
<text x="259.2" y="151.8">SWDIO</text>
<text x="259.2" y="154.7">SWCLK</text>
<text x="259.2" y="157.6">GND</text>
</g>
<g font-size="2.6" fill="#f00">
<text x="249.6" y="37.1">PA0</text>
<text x="52.7" y="57.1">OSC_OUT</text>
<text x="55.6" y="68.7">OSC_IN</text>
<text x="44.1" y="89">OSC_IN</text>
<text x="44.1" y="86.3">BOOT0</text>
<text x="104.9" y="86.3">SWCLK</text>
<text x="104.9" y="89.2">SWDIO</text>
<text x="165.6" y="89.2">USART1#TX 7</text>
<text x="44.1" y="95">NRST</text>
<text x="44.1" y="91.9">OSC_OUT 3</text>
<text x="104.9" y="92.1">PA10</text>
<text x="104.9" y="95">PA9</text>
<text x="165.6" y="92.1">USART1#RX 6</text>
<text x="44.1" y="100.8">PA0</text>
<text x="44.1" y="106.6">PA2</text>
<text x="44.1" y="103.7">PA1</text>
<text x="104.9" y="103.7">PB1</text>
<text x="104.9" y="106.6">PA7</text>
<text x="44.1" y="112.4">PA4</text>
<text x="44.1" y="109.5">PA3</text>
<text x="104.9" y="109.5">PA6</text>
<text x="104.9" y="112.4">PA5</text>
<text x="44.1" y="144">OSC_IN</text>
<text x="44.1" y="146.9">OSC_OUT</text>
<text x="44.1" y="150">NRST</text>
<text x="96.2" y="144.2">SWCLK</text>
<text x="96.2" y="147.1">SWDIO</text>
<text x="96.2" y="150">PA10</text>
<text x="241" y="150">SWDIO</text>
<text x="44.1" y="152.9">PA0</text>
<text x="44.1" y="155.8">PA1</text>
<text x="96.2" y="152.9">PA9</text>
<text x="96.2" y="155.8">PB1</text>
<text x="241" y="152.9">SWCLK</text>
<text x="44.1" y="158.7">PA2</text>
<text x="44.1" y="161.6">PA3</text>
<text x="96.2" y="158.7">PA7</text>
<text x="96.2" y="161.6">PA6</text>
<text x="44.1" y="164.5">PA4</text>
<text x="96.2" y="164.5">PA5</text>
<text x="188.8" y="173.2">BOOT0</text>
</g>
<text font-size="2.6" fill="#00f" x="165.9" y="100.8">+ C3</text>
<g font-size="2.1">
<text x="30.4" y="2.2">5</text>
<text x="85.4" y="2.2">4</text>
<text x="140.4" y="2.2">3</text>
<text x="195.4" y="2.2">2</text>
<text x="250.5" y="2.2">1</text>
<text x=".8" y="30.1">D</text>
<text x="278.7" y="30.1">D</text>
<text x=".8" y="80.8">C</text>
<text x="278.7" y="80.8">C</text>
<text x=".8" y="131.5">B</text>
<text x="278.7" y="131.5">B</text>
<text x=".8" y="182.2">A</text>
<text x="278.7" y="182.2">A</text>
<text x="30.4" y="207.8">5</text>
<text x="85.4" y="207.8">4</text>
<text x="140.4" y="207.8">3</text>
<text x="195.4" y="207.8">2</text>
<text x="250.5" y="207.8">1</text>
</g>
</svg>
